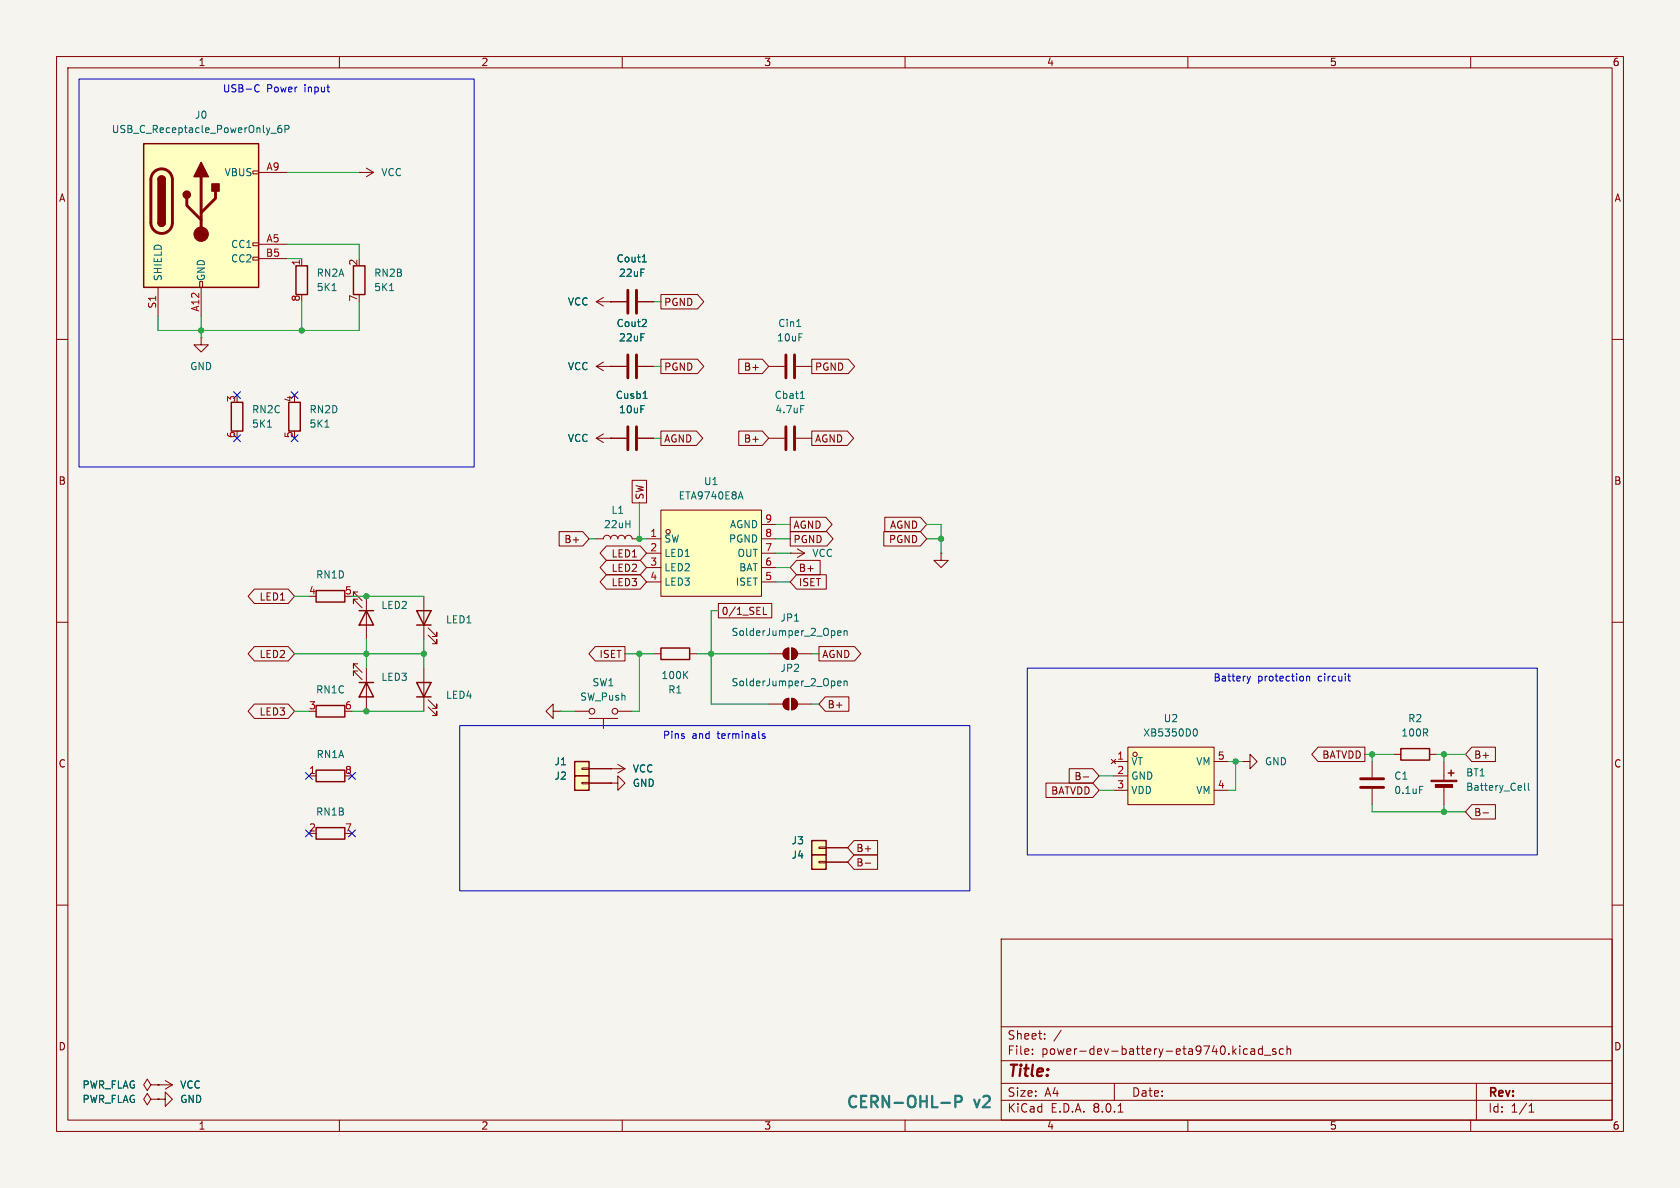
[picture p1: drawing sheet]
<svg xmlns="http://www.w3.org/2000/svg" width="297mm" height="210mm" viewBox="0 0 297 210" stroke-linecap="round" stroke-linejoin="round" font-family="sans-serif">
<path d="M0 0h297v210h-297z" fill="#f5f4ef" stroke="#f5f4ef" stroke-width=".18"/>
<g fill="none" stroke="#840000" stroke-width=".18">
<path d="M10 10h277v190h-277zM12 12h273v186h-273zM60 10v2M110 10v2M160 10v2M210 10v2M260 10v2M10 60h2M285 60h2M135.9 77.5h2.8M140.7 77.5h2.8M10 110h2"/>
<path d="M285 110h2M10 160h2M285 160h2M177 166h108v32h-108zM26.7 191.8l-.7-1-.6 1 .6 1 .7-1h1.2M27.9 191.8h.1M60 198v2M110 198v2M160 198v2M177 194.5h108M177 191.5h108M177 187.5h108"/>
<path d="M177 181.5h108M182.5 186.3v.1M182.5 185.5v.1M184.7 183.6v.1M184.7 182.8v.1M187.6 182.1l-1.3 2M197 191.5v3M197.7 196.6h.8M210 198v2M220.5 185.5l-.4-.1-.3 .3v.4l.2 .2h.5M221.2 185.5h.5l.1 .9M221.8 185.8h-.5a.29 .29 0 0 0-.2 .3 .29 .29 0 0 0 .2 .3l.5-.1"/>
<path d="M223.2 185.5l-.5-.1-.2 .3v.4l.1 .2h.6M223.2 184.9v1.5M223.5 186.5h1.2M225.5 185.5l-.3-.1-.2 .2v.2l.5 .2v.3h-.5M226.9 185.5l-.4-.1-.3 .3v.4l.1 .2h.6M227.5 185.5l.2-.1 .4 .1 .1 .9M227.5 184.9v1.5M260 198v2M261 191.5v6.5M270.3 196.6h.9M270.3 195.5l.4-.4v1.5"/>
</g>
<path d="M138.9 75.4v4.1M140.5 75.4v4.1" fill="none" stroke="#840000" stroke-width=".51"/>
<path d="M141.5 70.4h.7M141.5 71.7h.6M141.7 69.3l.1-.1v1.2" fill="none" stroke="#006464" stroke-width=".18"/>
<path d="M101.6 134.6h2.5v2.6h-2.5z" fill="#ffffc2"/>
<path d="M102.9 135.8h1.2v.2h-1.2zM104.1 135.9h6.4M107.9 135.9h.1M109.2 135.1l1.3 .8M110.5 135.9l-1.3 .8" fill="none" stroke="#840000" stroke-width=".18"/>
<path d="M101.6 134.6h2.5v2.6h-2.5z" fill="none" stroke="#840000" stroke-width=".25"/>
<path d="M101.6 137.2h2.5v2.5h-2.5z" fill="#ffffc2"/>
<g fill="none" stroke="#840000" stroke-width=".18">
<path d="M105.4 77.5l1.3 .7M105.4 77.5h5.3M106.7 76.7l-1.3 .8M107.9 77.5h.1M112.8 77.5h2.8M135.9 64.8h2.8M140.7 64.8h2.8M105.4 95.3h1.3a.64 .64 0 0 1 .6-.7 .64 .64 0 0 1 .6 .7 .64 .64 0 0 1 .7-.7 .64 .64 0 0 1 .6 .7 .64 .64 0 0 1 .7-.7 .64 .64 0 0 1 .6 .7 .64 .64 0 0 1 .6-.7 .64 .64 0 0 1 .7 .7h1.2M63.2 117.3h-.7v.8v-.8l1.5 1.6M63.2 118.6h-.7v.8v-.8l1.5 1.5M64.8 118.1v7.6M74.9 118.1v7.6"/>
<path d="M75.7 125l1.5 1.5v-.8v.8h-.7M75.7 123.7l1.5 1.5v-.7v.7h-.7M97.8 125.7v-1.2l-1.3 1.2 1.3 1.3v-1.3h1.3M99.1 125.7h.1M101.6 125.7h2.5M102.9 138.3h1.2v.3h-1.2zM104.1 138.4h3.8M104.1 127h5.1M106.7 127v1.8M107.9 138.4h1.3v1.3l1.3-1.3-1.3-1.2v1.2M107.9 138.4h.1M109.2 125.7h2.6"/>
<path d="M26.7 194.3l-.7-1-.6 1 .6 1 .7-1h1.2M27.9 194.3h1.3v-1.3l1.3 1.3-1.3 1.3v-1.3M27.9 194.3h.1M27.9 191.8h.1M27.9 191.8h2.6M29.2 191l1.3 .8M30.5 191.8l-1.3 .7"/>
<circle cx="104.6" cy="125.7" r=".51"/>
<circle cx="108.7" cy="125.7" r=".51"/>
</g>
<path d="M63.5 120.7h2.5M64.8 120.7l1.2 2.5h-2.5zM73.7 120.7h2.5l-1.3 2.5zM73.7 123.2h2.5M101.6 137.2h2.5v2.5h-2.5z" fill="none" stroke="#840000" stroke-width=".25"/>
<path d="M111 75.4v4.1M112.5 75.4v4.1M138.9 62.7v4.1M140.5 62.7v4.1" fill="none" stroke="#840000" stroke-width=".51"/>
<path d="M140.8 57.7h.8M113.7 70.4h.7" fill="none" stroke="#006464" stroke-width=".18"/>
<path d="M116.8 90.2h17.8v15.2h-17.8z" fill="#ffffc2"/>
<g fill="none" stroke="#840000" stroke-width=".18">
<path d="M63.5 30.5h.1M63.5 30.5h2.5M64.8 29.7l1.2 .8M66 30.5l-1.2 .7M53.3 45.7v1.3M107.9 53.3h2.8M112.8 53.3h2.8M105.4 64.8l1.3 .7M105.4 64.8h5.3M106.7 64l-1.3 .8M107.9 64.8h.1M112.8 64.8h2.8"/>
<path d="M114.3 95.3h2.5M114.3 97.8h2.5M116.8 90.2h17.8v15.2h-17.8zM134.6 95.3h2.6M134.6 97.8h2.6M134.6 92.7h2.6M139.7 97.8h.1M139.7 97.8h2.5M141 97l1.2 .8M142.2 97.8l-1.2 .8M114.3 100.3h2.5M114.3 102.9h2.5"/>
<path d="M134.6 100.3h2.6M134.6 102.9h2.6M135.9 115.6h2.5M138.7 114.9l.7-.3v2a1.02 1.02 0 0 1-.9-.6 1.02 1.02 0 0 1 .2-1.1zM140 114.6a1.02 1.02 0 0 1 1 1 1.02 1.02 0 0 1-1 1zM141 115.6h2.5"/>
<circle cx="118.1" cy="94" r=".38"/>
</g>
<path d="M58.7 51.4h.7M68.9 51.4h.7M113.5 46.3h.8M113.8 45.2l.1-.2v1.3M114.1 56.5l.2 .2-.1 .3-.7 .7h.8M47.3 75.5h.7M57.4 75.5h.8M130.6 87.8h.6M130.9 86.9l.5 1.3M148.1 111.9l.6-.1-.1-.2-.3-.1-.2 .2v.6h.5M149.2 111.6l.2-.1 .3 .1 .1 .7M149.2 111.5v.8" fill="none" stroke="#006464" stroke-width=".18"/>
<path d="M52.3 47h2.1v5.1h-2.1zM62.5 47h2v5.1h-2zM40.9 71.1h2v5.1h-2zM51.1 71.1h2v5.1h-2zM55.9 124.7h5.1v2h-5.1z" fill="none" stroke="#840000" stroke-width=".25"/>
<path d="M111 51.3v4.1M112.5 51.3v4.1M111 62.7v4.1M112.5 62.7v4.1" fill="none" stroke="#840000" stroke-width=".51"/>
<g fill="#840000" stroke="#840000" stroke-width=".18">
<path d="M140 114.6a1.02 1.02 0 0 1 1 1 1.02 1.02 0 0 1-1 1z"/>
<path d="M138.7 114.9l.7-.3v2a1.02 1.02 0 0 1-.9-.6 1.02 1.02 0 0 1 .2-1.1z"/>
</g>
<path d="M25.4 25.4h20.3v25.4h-20.3z" fill="#ffffc2"/>
<g fill="none" stroke="#840000" stroke-width=".18">
<path d="M44.7 30.2h1v.5h-1zM45.7 30.5h5.1M27.9 50.8v5.1M35.3 49.8h.5v1h-.5zM35.6 59.7v1.3h1.2l-1.2 1.2-1.3-1.2h1.3M35.6 59.7h.1M35.6 50.8v5.1M44.7 45.5h1v.5h-1zM44.7 42.9h1v.5h-1zM45.7 43.2h5.1M45.7 45.7h5.1M105.4 53.3l1.3 .8"/>
<path d="M105.4 53.3h2.5M106.7 52.6l-1.3 .7M107.9 53.3h.1M63.2 104.6h-.7v.8v-.8l1.5 1.6M63.2 105.9h-.7v.8v-.8l1.5 1.5M64.8 105.4v7.6M74.9 105.4v7.6M75.7 112.3l1.5 1.5v-.8v.8h-.7M75.7 111l1.5 1.5v-.7v.7h-.7"/>
</g>
<path d="M25.4 25.4h20.3v25.4h-20.3zM27.9 39.4a.64 .64 0 0 0 .7 .6 .64 .64 0 0 0 .6-.6M27.9 31.8a.64 .64 0 0 1 .7-.7 .64 .64 0 0 1 .6 .7M55.9 104.4h5.1v2h-5.1zM63.5 108h2.5M64.8 108l1.2 2.5h-2.5zM73.7 108h2.5l-1.3 2.5zM73.7 110.5h2.5" fill="none" stroke="#840000" stroke-width=".25"/>
<path d="M27.2 30.4a1.91 1.91 0 0 1 2.1-.4 1.91 1.91 0 0 1 1.2 1.8v7.6a1.91 1.91 0 0 1-1.9 1.9 1.91 1.91 0 0 1-1.9-1.9v-7.8l.1-.6zM33 35.1v1.2l2.6 2.6M35.6 31.2v10.2M38.1 33.8v1.3l-2.5 2.5" fill="none" stroke="#840000" stroke-width=".51"/>
<g fill="#840000" stroke="#840000" stroke-width=".25">
<path d="M27.9 39.4h1.3a.64 .64 0 0 1-.6 .6 .64 .64 0 0 1-.7-.6z"/>
<path d="M27.9 31.8h1.3v7.6h-1.3z"/>
<path d="M28.1 31.3a.64 .64 0 0 1 .7-.1 .64 .64 0 0 1 .4 .6h-1.3z"/>
<path d="M35.6 28.7l1.2 2.5h-2.5z"/>
<path d="M37.5 32.5h1.2v1.3h-1.2z"/>
<circle cx="33" cy="34.4" r=".63"/>
</g>
<circle cx="35.6" cy="41.4" r="1.27" fill="#840000" stroke="#840000" stroke-width=".18"/>
<path d="M47.9 23.6h1M49.7 22.2h-.4a.86 .86 0 0 0 0 1.2l.5-.1v-.4l-.2-.2h-.4l-.1 .2M50.4 22.8h.6l.1-.2-.1-.3-.6-.1v1.2" fill="none" stroke="#006464" stroke-width=".18"/>
<path d="M199.4 132.1h15.2v10.1h-15.2z" fill="#ffffc2"/>
<g fill="none" stroke="#840000" stroke-width=".18">
<path d="M196.5 134.2l.7 .8M196.8 134.6h2.6M196.8 137.2h2.6M196.8 139.7h2.6M197.2 134.2l-.7 .8M199.4 132.1h15.2v10.1h-15.2zM214.6 134.6h2.6M214.6 139.7h2.6"/>
<circle cx="200.7" cy="133.4" r=".38"/>
</g>
<path d="M211.1 129l.1-.2a.68 .68 0 0 1 .5 .7 .68 .68 0 0 1-.5 .6l-.1-.1" fill="none" stroke="#006464" stroke-width=".18"/>
<path d="M143.5 148.6h2.5v2.5h-2.5z" fill="#ffffc2"/>
<path d="M166.4 97.8v1.3h1.2l-1.2 1.2-1.3-1.2h1.3M166.4 97.8h.1M115.6 115.6h1.2M121.9 115.6h1.3M144.8 149.7h1.2v.3h-1.2zM146 149.9h3.9" fill="none" stroke="#840000" stroke-width=".18"/>
<path d="M116.8 114.6h5.1v2h-5.1zM143.5 148.6h2.5v2.5h-2.5z" fill="none" stroke="#840000" stroke-width=".25"/>
<path d="M121 119.2l.6 .8M121.6 118.7l-.7 .7" fill="none" stroke="#006464" stroke-width=".18"/>
<path d="M143.5 151.1h2.5v2.6h-2.5z" fill="#ffffc2"/>
<g fill="none" stroke="#840000" stroke-width=".18">
<path d="M107.9 53.3h.1M107.9 53.3h2.8M112.8 53.3h2.8M116.8 52.1h6.5l1.1 1.2-1.1 1.3h-6.5zM107.9 64.8h.1M107.9 77.5h.1M107.9 64.8h2.8M107.9 77.5h2.8M112.8 64.8h2.8M112.8 77.5h2.8M116.8 63.5h6.5l1.1 1.3-1.1 1.2h-6.5zM116.8 76.2h6.3l1.1 1.3-1.1 1.2h-6.3z"/>
<path d="M130.6 76.2h4.2l1.1 1.3-1.1 1.2h-4.2zM130.6 63.5h4.2l1.1 1.3-1.1 1.2h-4.2zM143.5 63.5h6.5l1.1 1.3-1.1 1.2h-6.5zM143.5 76.2h6.3l1.1 1.3-1.1 1.2h-6.3zM98.9 94h4.1l1.1 1.3-1.1 1.2h-4.1zM107.2 96.5h6l1.1 1.3-1.1 1.3h-6l-1.1-1.3zM107.2 99.1h6l1.1 1.2-1.1 1.3h-6l-1.1-1.3zM111.8 84.9h2.5v4h-2.5zM139.7 94h6.5l1.1 1.3-1.1 1.2h-6.5zM139.7 91.4h6.3l1.1 1.3-1.1 1.3h-6.3zM140.8 99.1h4.2v2.5h-4.2l-1.1-1.3zM156.2 94h6.5l1.1 1.3-1.1 1.2h-6.5z"/>
<path d="M156.4 91.4h6.3l1.1 1.3-1.1 1.3h-6.3zM45 104.1h6l1.1 1.3-1.1 1.3h-6l-1.1-1.3zM45 114.3h6l1.1 1.3-1.1 1.2h-6l-1.1-1.2zM105.2 114.3h5.3v2.5h-5.3l-1.1-1.2zM107.2 101.6h6l1.1 1.3-1.1 1.2h-6l-1.1-1.2zM127 106.7h9.4v2.5h-9.4zM135 107.4v1.2h.6M140.8 101.6h5.3v2.5h-5.3l-1.1-1.2zM144.8 114.3h6.3l1.1 1.3-1.1 1.2h-6.3zM45 124.5h6l1.1 1.2-1.1 1.3h-6l-1.1-1.3zM54.6 137.2h1.3M104.1 138.4h3.8"/>
<path d="M104.1 135.9h3.8M107.9 138.4h.1M107.9 135.9h.1M135.9 124.5h2.5M138.7 123.7l.7-.3v2.1a1.02 1.02 0 0 1-.9-.7 1.02 1.02 0 0 1 .2-1.1zM140 123.4a1.02 1.02 0 0 1 1 1.1 1.02 1.02 0 0 1-1 1zM141 124.5h2.5M145.9 123.2h4.2v2.5h-4.2l-1.1-1.2zM184.9 138.4h8.3l1.1 1.3-1.1 1.3h-8.3zM189 135.9h4.2l1.1 1.3-1.1 1.2h-4.2zM191.5 137.3h1M219.7 134.6h1.3v-1.2l1.2 1.2-1.2 1.3v-1.3"/>
<path d="M219.7 134.6h.1M233 132.1h8.3v2.5h-8.3l-1.1-1.2zM242.6 134.6v2.8M242.6 139.4v2.8M246.4 133.4h1.2M252.7 133.4h1.3M255.3 134.6v3.3M255.3 138.9v3.3M260.2 132.1h4.2v2.5h-4.2l-1.1-1.2zM144.8 152.3h1.2v.2h-1.2zM146 152.4h3.9M146 149.9h3.9"/>
<path d="M151 148.6h4.1v2.5h-4.1l-1.1-1.2zM151 151.1h4.1v2.6h-4.1l-1.1-1.3zM153 152.6h.9M260.2 142.2h4.2v2.6h-4.2l-1.1-1.3zM262.2 143.7h.9M27.9 191.8h.1M27.9 194.3h.1"/>
</g>
<path d="M55.9 136.1h5.1v2.1h-5.1zM247.6 132.3h5.1v2.1h-5.1zM256 136.7h1M256.5 136.1v1.1M55.9 146.3h5.1v2h-5.1zM143.5 151.1h2.5v2.6h-2.5z" fill="none" stroke="#840000" stroke-width=".25"/>
<g fill="#840000" stroke="#840000" stroke-width=".18">
<path d="M253 137.9h4.6v.3h-4.6z"/>
<path d="M253.7 138.7h3.1v.5h-3.1z"/>
<path d="M138.7 123.7l.7-.3v2.1a1.02 1.02 0 0 1-.9-.7 1.02 1.02 0 0 1 .2-1.1z"/>
<path d="M140 123.4a1.02 1.02 0 0 1 1 1.1 1.02 1.02 0 0 1-1 1z"/>
</g>
<path d="M113.5 46.3h.8M113.8 45.2l.1-.2v1.3M114.1 56.5l.2 .2-.1 .3-.7 .7h.8M113.7 70.4h.7M148.1 120.8l.6-.1-.1-.3h-.3l-.2 .2v.6h.5M149.2 120.5l.2-.1h.3l.1 .8M149.2 120.4v.8M251 139h.6M269.5 138.4v1.1l.2 .2M270.2 138.4v1.1l.2 .2" fill="none" stroke="#006464" stroke-width=".18"/>
<path d="M240.5 137.7h4.1M240.5 139.2h4.1" fill="none" stroke="#840000" stroke-width=".51"/>
<path d="M166.4 195h1.5M168.9 194.8h.8a.54 .54 0 0 0 .4-.5 .54 .54 0 0 0-.4-.6h-.8v2" fill="none" stroke="#0099b0" stroke-width=".4"/>
<g fill="none" stroke="#0000c2" stroke-width=".18">
<path d="M14 14h69.8v68.6h-69.8zM45.3 15h.3l.2 .1M45.8 16.1l-.2 .1h-.3M181.6 118.1h90.2v33h-90.2zM220.5 119.5l.3 .9M221.1 119.5l-.3 .9M231 119.5v.9M231 119.7l.2-.2 .3 .1v.8M238.2 119.5h.5M238.4 119.1v1.1l.3 .2M81.3 128.3h90.1v29.2h-90.1zM135.2 129.8l-.3-.1-.2 .2 .1 .2 .4 .1v.3h-.5"/>
<path d="M220.8 120.4l-.2 .3"/>
</g>
<g fill="none" stroke="#009600" stroke-width=".18">
<path d="M50.8 30.5h12.7M35.6 55.9v3.8M50.8 45.7h2.5M50.8 43.2h12.7v2.5M53.3 53.3v5.1M63.5 53.3v5.1h-35.6v-2.5M115.6 53.3h1.2M115.6 77.5h1.2M115.6 64.8h1.2M104.1 95.3h1.3M113 88.9v6.4h1.3M137.2 95.3h2.5"/>
<path d="M137.2 92.7h2.5M137.2 97.8h2.5M163.8 95.3h2.6M163.8 92.7h2.6v5.1M52.1 115.6h22.8M52.1 105.4h2.5M62.2 105.4h12.7M64.8 113v5.1M74.9 113v5.1M110.5 115.6h5.1M113 115.6v10.1h-1.2M123.2 115.6h12.7"/>
<path d="M127 108h-1.3v16.5h10.2M137.2 102.9h2.5M137.2 100.3h2.5M143.5 115.6h1.3M52.1 125.7h2.5M62.2 125.7h12.7M99.1 125.7h2.5M143.5 124.5h1.3M194.3 139.7h2.5M194.3 137.2h2.5M217.2 134.6h2.5M218.4 134.6v5.1h-1.2"/>
<path d="M241.3 133.4h5.1M242.6 133.4v1.2M254 133.4h5.1M255.3 133.4v1.2M242.6 142.2v1.3h16.5M255.3 142.2v1.3"/>
</g>
<g fill="none" stroke="#000084" stroke-width=".18">
<path d="M41.3 69.2l1.2 1.3M41.3 76.9l1.2 1.2M42.5 69.2l-1.2 1.3M42.5 76.9l-1.2 1.2M51.5 69.2l1.2 1.3M51.5 76.9l1.2 1.2M52.7 69.2l-1.2 1.3M52.7 76.9l-1.2 1.2M54 136.6l1.2 1.2M55.2 136.6l-1.2 1.2M61.6 136.6l1.2 1.2M62.8 136.6l-1.2 1.2"/>
<path d="M54 146.7l1.2 1.2M55.2 146.7l-1.2 1.2M61.6 146.7l1.2 1.2M62.8 146.7l-1.2 1.2"/>
</g>
<g fill="#009600" stroke="#009600" stroke-width=".18">
<circle cx="125.7" cy="115.6" r=".46"/>
<circle cx="166.4" cy="95.3" r=".46"/>
<circle cx="218.4" cy="134.6" r=".46"/>
<circle cx="113" cy="115.6" r=".46"/>
<circle cx="64.8" cy="115.6" r=".46"/>
<circle cx="74.9" cy="115.6" r=".46"/>
<circle cx="64.8" cy="125.7" r=".46"/>
<circle cx="35.6" cy="58.4" r=".46"/>
<circle cx="53.3" cy="58.4" r=".46"/>
<circle cx="64.8" cy="105.4" r=".46"/>
<circle cx="113" cy="95.3" r=".46"/>
<circle cx="255.3" cy="143.5" r=".46"/>
<circle cx="255.3" cy="133.4" r=".46"/>
<circle cx="242.6" cy="133.4" r=".46"/>
</g>
<text font-size="2.8" fill="#840000" x="178" y="190.9">Title:</text>
<g font-size="2.8" fill="#0099b0">
<text x="149.4" y="196.4">CERN-OHL-P</text>
<text x="172.3" y="196.4">v2</text>
</g>
<g font-size="2.1" fill="#840000">
<text x="178" y="184">Sheet:</text>
<text x="178" y="186.7">File:</text>
<text x="184.1" y="186.7">power-dev-battery-eta9740.kicad_sch</text>
<text x="178" y="196.9">KiCad</text>
<text x="178" y="194.1">Size:</text>
<text x="184.7" y="194.1">A4</text>
<text x="185.7" y="196.9">E.D.A.</text>
<text x="193.3" y="196.9">8.0.1</text>
<text x="200" y="194.1">Date:</text>
<text x="263" y="194.3">Rev:</text>
<text x="263" y="196.9">Id:</text>
<text x="267.1" y="196.9">1/1</text>
</g>
<g font-size="1.8" fill="#840000">
<text x="35" y="11.9">1</text>
<text x="85" y="11.9">2</text>
<text x="135" y="11.9">3</text>
<text x="185" y="11.9">4</text>
<text x="235" y="11.9">5</text>
<text x="285" y="11.9">6</text>
<text x="10.3" y="35.9">A</text>
<text x="285.3" y="35.9">A</text>
<text x="117.3" y="54.3">PGND</text>
<text x="117.3" y="65.7">PGND</text>
<text x="131.4" y="65.7">B+</text>
<text x="144" y="65.7">PGND</text>
<text x="117.3" y="78.4">AGND</text>
<text x="131.4" y="78.4">B+</text>
<text x="144" y="78.4">AGND</text>
<text x="10.3" y="85.9">B</text>
<text x="114" y="88.4" transform="rotate(-90 114 88.4)">SW</text>
<text x="285.3" y="85.9">B</text>
<text x="140.2" y="93.7">AGND</text>
<text x="157.2" y="93.7">AGND</text>
<text x="99.7" y="96.2">B+</text>
<text x="108" y="98.7">LED1</text>
<text x="108" y="101.3">LED2</text>
<text x="140.2" y="96.2">PGND</text>
<text x="141.1" y="101.3">B+</text>
<text x="157.1" y="96.2">PGND</text>
<text x="45.8" y="106.4">LED1</text>
<text x="108" y="103.8">LED3</text>
<text x="141.1" y="103.8">ISET</text>
<text x="127.5" y="108.9">0/1_SEL</text>
<text x="45.8" y="116.5">LED2</text>
<text x="105.9" y="116.5">ISET</text>
<text x="145.3" y="116.5">AGND</text>
<text x="146.2" y="125.4">B+</text>
<text x="45.8" y="126.7">LED3</text>
<text x="10.3" y="135.9">C</text>
<text x="233.7" y="134.3">BATVDD</text>
<text x="260.5" y="134.3">B+</text>
<text x="285.3" y="135.9">C</text>
<text x="185.7" y="140.7">BATVDD</text>
<text x="189.8" y="138.1">B-</text>
<text x="260.5" y="144.5">B-</text>
<text x="151.3" y="150.8">B+</text>
<text x="151.3" y="153.4">B-</text>
<text x="10.3" y="185.9">D</text>
<text x="285.3" y="185.9">D</text>
<text x="35" y="199.9">1</text>
<text x="85" y="199.9">2</text>
<text x="135" y="199.9">3</text>
<text x="185" y="199.9">4</text>
<text x="235" y="199.9">5</text>
<text x="285" y="199.9">6</text>
</g>
<g font-size="1.8" fill="#0000c2">
<text x="39.3" y="16.6">USB-C</text>
<text x="47.1" y="16.6">Power</text>
<text x="53.9" y="16.6">input</text>
<text x="214.4" y="120.8">Battery</text>
<text x="222.3" y="120.8">protection</text>
<text x="233.1" y="120.8">circuit</text>
<text x="117.1" y="130.9">Pins</text>
<text x="122.3" y="130.9">and</text>
<text x="126.9" y="130.9">terminals</text>
</g>
<g font-size="1.8" fill="#006464">
<text x="19.7" y="23.7">USB_C_Receptacle_PowerOnly_6P</text>
<text x="34.4" y="21.2">J0</text>
<text x="39.6" y="31.3">VBUS</text>
<text x="67.3" y="31.3">VCC</text>
<text x="40.8" y="44">CC1</text>
<text x="40.8" y="46.6">CC2</text>
<text x="108.9" y="46.6">Cout1</text>
<text x="28.8" y="49.8" transform="rotate(-90 28.8 49.8)">SHIELD</text>
<text x="36.4" y="49.8" transform="rotate(-90 36.4 49.8)">GND</text>
<text x="55.9" y="49.1">RN2A</text>
<text x="55.9" y="51.7">5K1</text>
<text x="66" y="49.1">RN2B</text>
<text x="66" y="51.7">5K1</text>
<text x="109.3" y="49.1">22uF</text>
<text x="100.3" y="54.2">VCC</text>
<text x="108.9" y="58">Cout2</text>
<text x="137.5" y="58">Cin1</text>
<text x="33.5" y="65.6">GND</text>
<text x="100.3" y="65.6">VCC</text>
<text x="109.3" y="60.6">22uF</text>
<text x="137.3" y="60.6">10uF</text>
<text x="108.8" y="70.7">Cusb1</text>
<text x="136.8" y="70.7">Cbat1</text>
<text x="44.5" y="73.3">RN2C</text>
<text x="44.5" y="75.8">5K1</text>
<text x="54.6" y="73.3">RN2D</text>
<text x="54.6" y="75.8">5K1</text>
<text x="109.3" y="73.3">10uF</text>
<text x="137" y="73.3">4.7uF</text>
<text x="100.3" y="78.3">VCC</text>
<text x="119.9" y="88.5">ETA9740E8A</text>
<text x="124.4" y="86">U1</text>
<text x="106.7" y="93.6">22uH</text>
<text x="108" y="91">L1</text>
<text x="128.9" y="93.6">AGND</text>
<text x="117.3" y="96.1">SW</text>
<text x="117.3" y="98.7">LED1</text>
<text x="117.3" y="101.2">LED2</text>
<text x="128.8" y="96.1">PGND</text>
<text x="130.3" y="98.7">OUT</text>
<text x="130.6" y="101.2">BAT</text>
<text x="143.5" y="98.7">VCC</text>
<text x="55.8" y="102.5">RN1D</text>
<text x="67.3" y="107.9">LED2</text>
<text x="117.3" y="103.7">LED3</text>
<text x="130" y="103.7">ISET</text>
<text x="78.7" y="110.4">LED1</text>
<text x="129.2" y="112.6">SolderJumper_2_Open</text>
<text x="137.9" y="110.1">JP1</text>
<text x="137.9" y="119">JP2</text>
<text x="55.8" y="122.8">RN1C</text>
<text x="67.3" y="120.6">LED3</text>
<text x="78.7" y="123.7">LED4</text>
<text x="102.5" y="124.1">SW_Push</text>
<text x="104.6" y="121.5">SW1</text>
<text x="116.8" y="120.2">100K</text>
<text x="118" y="122.8">R1</text>
<text x="129.2" y="121.5">SolderJumper_2_Open</text>
<text x="202" y="130.4">XB5350D0</text>
<text x="205.6" y="127.9">U2</text>
<text x="247.6" y="130.4">100R</text>
<text x="248.8" y="127.9">R2</text>
<text x="55.9" y="134.2">RN1A</text>
<text x="97.9" y="135.5">J1</text>
<text x="111.8" y="136.8">VCC</text>
<text x="199.9" y="135.5">VT</text>
<text x="211.4" y="135.5">VM</text>
<text x="223.5" y="135.5">GND</text>
<text x="259.1" y="137.5">BT1</text>
<text x="97.9" y="138">J2</text>
<text x="111.8" y="139.3">GND</text>
<text x="199.9" y="138">GND</text>
<text x="199.9" y="140.6">VDD</text>
<text x="211.4" y="140.6">VM</text>
<text x="246.4" y="138">C1</text>
<text x="246.4" y="140.6">0.1uF</text>
<text x="259.1" y="140">Battery_Cell</text>
<text x="55.8" y="144.4">RN1B</text>
<text x="139.9" y="149.5">J3</text>
<text x="139.9" y="152">J4</text>
<text x="14.5" y="192.6">PWR_FLAG</text>
<text x="14.5" y="195.2">PWR_FLAG</text>
<text x="31.8" y="195.2">GND</text>
<text x="31.8" y="192.6">VCC</text>
</g>
<g font-size="1.8" fill="#a90000">
<text x="47" y="30.2">A9</text>
<text x="46.9" y="45.5">B5</text>
<text x="47" y="42.9">A5</text>
<text x="53.1" y="47.1" transform="rotate(-90 53.1 47.1)">1</text>
<text x="63.2" y="47.1" transform="rotate(-90 63.2 47.1)">2</text>
<text x="53.1" y="53.4" transform="rotate(-90 53.1 53.4)">8</text>
<text x="63.2" y="53.4" transform="rotate(-90 63.2 53.4)">7</text>
<text x="27.7" y="54.7" transform="rotate(-90 27.7 54.7)">S1</text>
<text x="35.3" y="55.2" transform="rotate(-90 35.3 55.2)">A12</text>
<text x="41.7" y="71.2" transform="rotate(-90 41.7 71.2)">3</text>
<text x="51.8" y="71.2" transform="rotate(-90 51.8 71.2)">4</text>
<text x="41.7" y="77.5" transform="rotate(-90 41.7 77.5)">6</text>
<text x="51.8" y="77.5" transform="rotate(-90 51.8 77.5)">5</text>
<text x="114.9" y="95">1</text>
<text x="135.2" y="95">8</text>
<text x="135.2" y="92.5">9</text>
<text x="114.9" y="97.5">2</text>
<text x="114.9" y="100.1">3</text>
<text x="135.2" y="100.1">6</text>
<text x="135.2" y="97.5">7</text>
<text x="54.5" y="105.2">4</text>
<text x="60.9" y="105.2">5</text>
<text x="114.9" y="102.6">4</text>
<text x="135.2" y="102.6">5</text>
<text x="54.5" y="125.5">3</text>
<text x="60.9" y="125.5">6</text>
<text x="54.5" y="136.9">1</text>
<text x="60.9" y="136.9">8</text>
<text x="197.4" y="134.4">1</text>
<text x="197.4" y="136.9">2</text>
<text x="215.2" y="134.4">5</text>
<text x="197.4" y="139.4">3</text>
<text x="215.2" y="139.4">4</text>
<text x="54.5" y="147.1">2</text>
<text x="60.9" y="147.1">7</text>
</g>
</svg>
